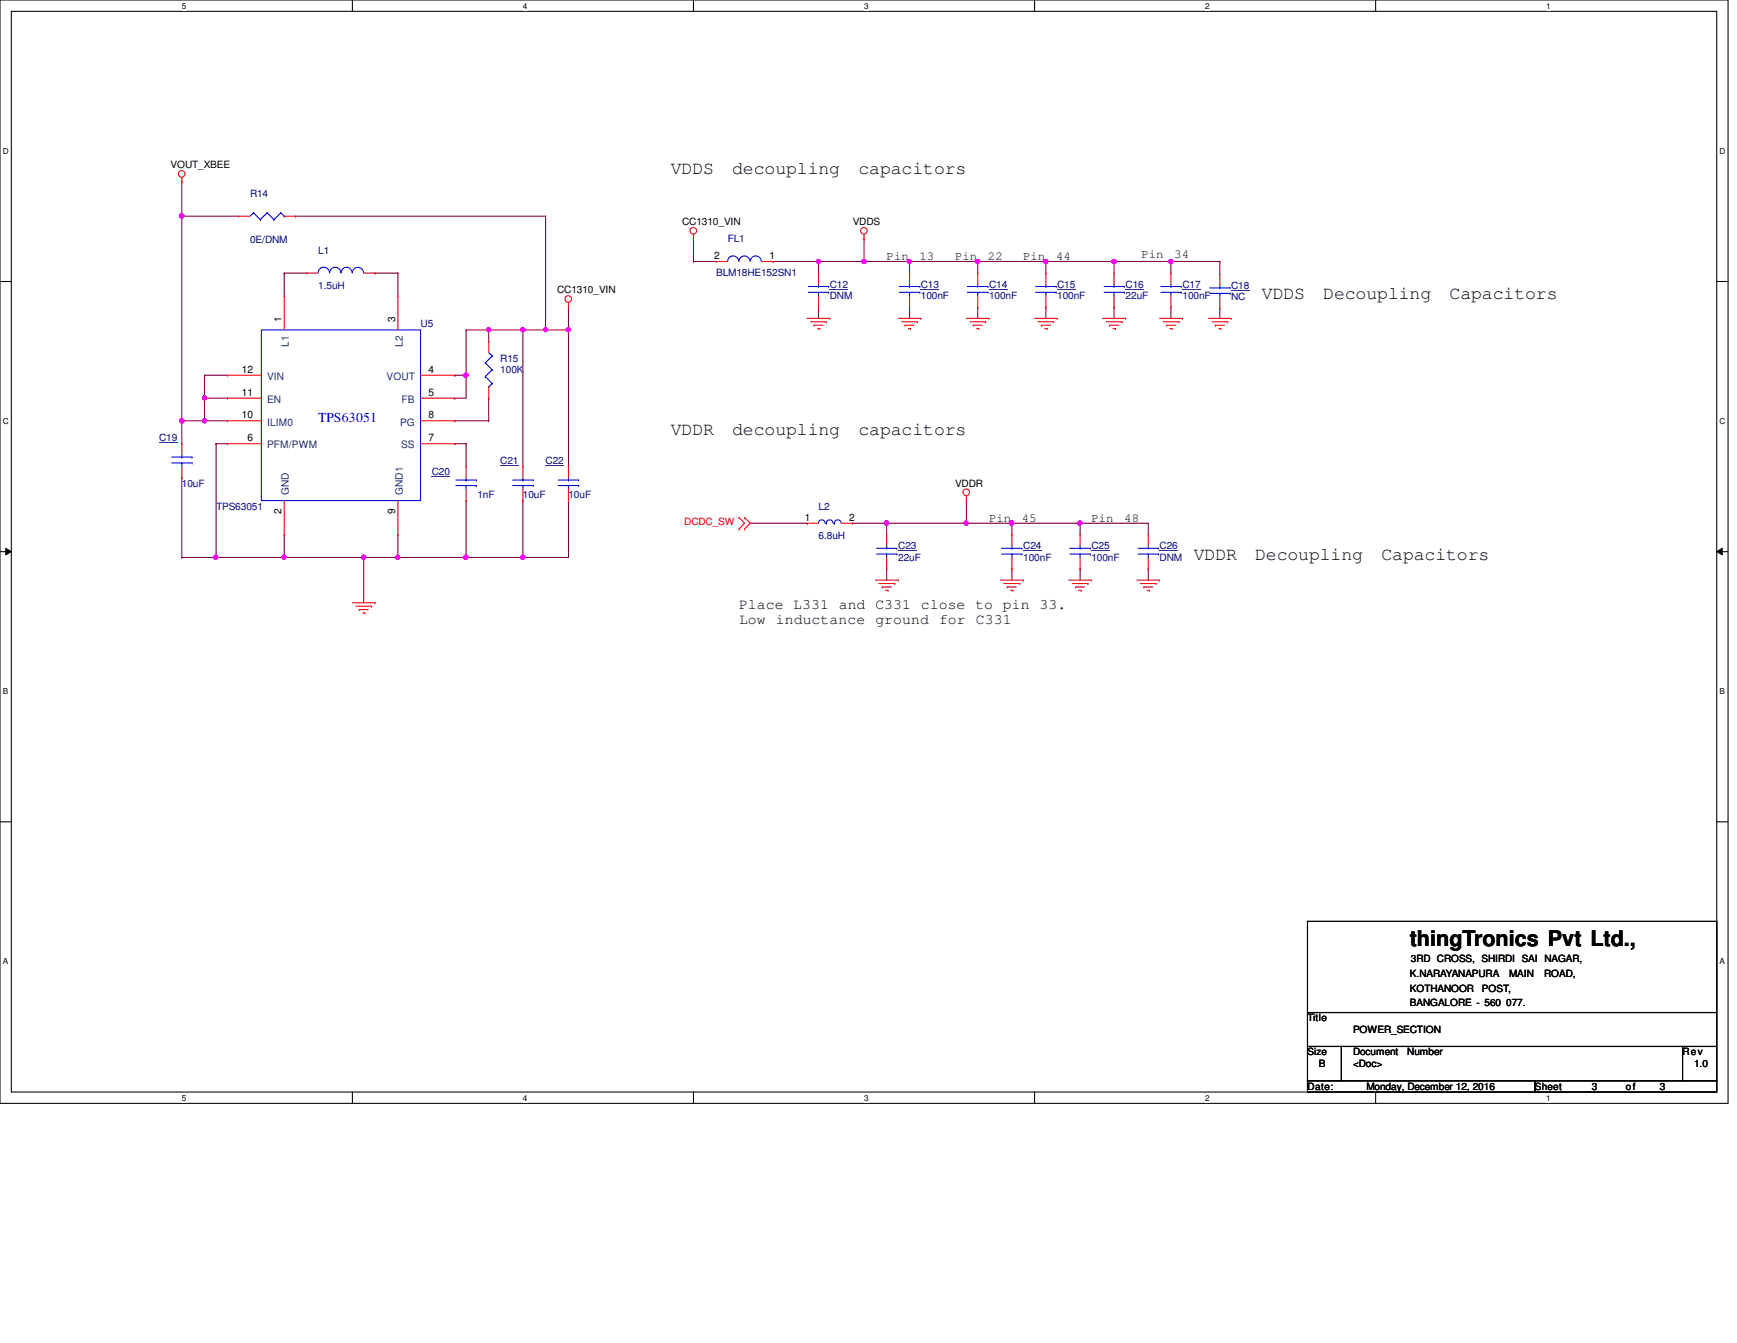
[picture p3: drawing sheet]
<svg xmlns="http://www.w3.org/2000/svg" width="279mm" height="216mm" viewBox="0 0 279 216" stroke-linecap="round" stroke-linejoin="round" font-family="sans-serif">
<path d="M0 0h278v177.4h-278zM1.8 1.8h274.3v173.8h-274.3z" fill="none" stroke="#000" stroke-width=".17"/>
<g fill="#fff">
<path d="M29.3 .2h.7v1.5h-.7z"/>
<path d="M29.3 175.8h.7v1.4h-.7z"/>
</g>
<path d="M56.7 0v1.8M56.7 175.6v1.8" fill="none" stroke="#000" stroke-width=".17"/>
<g fill="#fff">
<path d="M84.1 .2h.7v1.5h-.7z"/>
<path d="M84.1 175.8h.7v1.4h-.7z"/>
</g>
<path d="M111.5 0v1.8M111.5 175.6v1.8" fill="none" stroke="#000" stroke-width=".17"/>
<g fill="#fff">
<path d="M139 .2h.7v1.5h-.7z"/>
<path d="M139 175.8h.7v1.4h-.7z"/>
</g>
<path d="M166.4 0v1.8M166.4 175.6v1.8" fill="none" stroke="#000" stroke-width=".17"/>
<g fill="#fff">
<path d="M193.8 .2h.8v1.5h-.8z"/>
<path d="M193.8 175.8h.8v1.4h-.8z"/>
</g>
<path d="M221.3 0v1.8M221.3 175.6v1.8" fill="none" stroke="#000" stroke-width=".17"/>
<g fill="#fff">
<path d="M248.7 .2h.7v1.5h-.7z"/>
<path d="M248.7 175.8h.7v1.4h-.7z"/>
<path d="M.5 23.5h.9v1.5h-.9z"/>
<path d="M276.6 23.5h.9v1.5h-.9z"/>
<path d="M.5 67h.9v1.5h-.9z"/>
<path d="M276.6 67h.9v1.5h-.9z"/>
</g>
<path d="M0 45.3h1.8M276.1 45.3h1.9" fill="none" stroke="#000" stroke-width=".17"/>
<g fill="#fff">
<path d="M.5 110.4h.8v1.5h-.8z"/>
<path d="M276.6 110.4h.9v1.5h-.9z"/>
</g>
<path d="M0 88.7h1.8M276.1 88.7h1.9" fill="none" stroke="#000" stroke-width=".17"/>
<path d="M.9 88.1l.9 .6-.9 .5zM276.1 88.7l.9-.6v1.1z" fill="#000"/>
<path d="M.9 88.1l.9 .6-.9 .5zM276.1 88.7l.9-.6v1.1z" fill="none" stroke="#000" stroke-width=".16"/>
<g fill="#fff">
<path d="M.5 153.8h.8v1.5h-.8z"/>
<path d="M276.6 153.8h.8v1.5h-.8z"/>
</g>
<path d="M0 132.1h1.8M276.1 132.1h1.9" fill="none" stroke="#000" stroke-width=".17"/>
<path d="M111.5 38.4h.1M111.5 38.4v3.6M111.5 42h.1M111.5 42h3.7M124.3 42h.1M124.3 42h14.7M131.7 42h.1M131.7 49.4h.1M131.7 49.4v1.8" fill="none" stroke="#800040" stroke-width=".17"/>
<circle cx="131.7" cy="42" r=".34" fill="#f0f"/>
<circle cx="131.7" cy="42" r=".34" fill="none" stroke="#f0f" stroke-width=".17"/>
<g fill="none" stroke="#800040" stroke-width=".17">
<path d="M131.7 42h.1M131.7 42v1.9M146.3 49.4h.1M146.3 42h.1M146.3 42h11M146.3 42v1.9M146.3 49.4v1.8M157.3 49.4h.1M157.3 49.4v1.8M168.2 49.4h.1M168.2 42h.1M168.2 42h20.1"/>
<path d="M168.2 42v1.9M168.2 49.4v1.8M179.2 42h.1M179.2 49.4h.1M179.2 42v1.9M179.2 49.4v1.8M188.3 42h.1M188.3 49.4h.1M188.3 42v1.9M188.3 49.4v1.8"/>
</g>
<circle cx="179.2" cy="42" r=".34" fill="#f0f"/>
<circle cx="179.2" cy="42" r=".34" fill="none" stroke="#f0f" stroke-width=".17"/>
<circle cx="168.2" cy="42" r=".34" fill="#f0f"/>
<circle cx="168.2" cy="42" r=".34" fill="none" stroke="#f0f" stroke-width=".17"/>
<path d="M157.3 42h.1M157.3 42v1.9M157.3 42h10.9" fill="none" stroke="#800040" stroke-width=".17"/>
<circle cx="157.2" cy="42" r=".36" fill="#f0f"/>
<circle cx="157.2" cy="42" r=".36" fill="none" stroke="#f0f" stroke-width=".17"/>
<path d="M139 38.4h.1M139 38.4v3.6M139 42h.1M139 42h7.3" fill="none" stroke="#800040" stroke-width=".17"/>
<circle cx="146.3" cy="42" r=".34" fill="#f0f"/>
<circle cx="146.3" cy="42" r=".34" fill="none" stroke="#f0f" stroke-width=".17"/>
<circle cx="139" cy="42" r=".36" fill="#f0f"/>
<circle cx="139" cy="42" r=".36" fill="none" stroke="#f0f" stroke-width=".17"/>
<path d="M188.3 42h.1M188.3 42h7.9M196.2 49.6h.1M196.2 49.6v1.6" fill="none" stroke="#800040" stroke-width=".17"/>
<circle cx="188.3" cy="42" r=".34" fill="#f0f"/>
<circle cx="188.3" cy="42" r=".34" fill="none" stroke="#f0f" stroke-width=".17"/>
<path d="M196.2 42h.1M196.2 42v2.1M162.8 84.1h.1M162.8 84.1v1.8M162.8 84.1h10.9" fill="none" stroke="#800040" stroke-width=".17"/>
<circle cx="162.7" cy="84.1" r=".35" fill="#f0f"/>
<circle cx="162.7" cy="84.1" r=".35" fill="none" stroke="#f0f" stroke-width=".17"/>
<path d="M155.4 80.5h.1M155.4 84.1h.1M155.4 80.5v3.6M155.4 84.1h7.4M173.7 84.1h.1M173.7 84.1v1.8" fill="none" stroke="#800040" stroke-width=".17"/>
<circle cx="155.4" cy="84.1" r=".35" fill="#f0f"/>
<circle cx="155.4" cy="84.1" r=".35" fill="none" stroke="#f0f" stroke-width=".17"/>
<path d="M137.2 84.1h.1M137.2 84.1h5.4M162.8 91.4h.1M162.8 91.4v1.9M173.7 91.4h.1M173.7 91.4v1.9" fill="none" stroke="#800040" stroke-width=".17"/>
<circle cx="142.6" cy="84.1" r=".35" fill="#f0f"/>
<circle cx="142.6" cy="84.1" r=".35" fill="none" stroke="#f0f" stroke-width=".17"/>
<path d="M173.7 84.1h.1M173.7 84.1h11" fill="none" stroke="#800040" stroke-width=".17"/>
<circle cx="173.7" cy="84.1" r=".35" fill="#f0f"/>
<circle cx="173.7" cy="84.1" r=".35" fill="none" stroke="#f0f" stroke-width=".17"/>
<g fill="none" stroke="#800040" stroke-width=".17">
<path d="M45.7 43.9h.1M45.7 43.9v3.6M45.7 43.9h3.7M60.3 43.9h.1M60.3 43.9h3.7M64 43.9h.1M64 43.9v3.6M32.9 60.3h.1M32.9 67.6h.1M32.9 60.3h3.7M32.9 60.3v3.7M32.9 67.6h3.7"/>
<path d="M142.6 84.1h.1M142.6 91.4h.1M142.6 84.1v1.8M142.6 91.4v1.9M142.6 84.1h12.8M184.7 84.1h.1M184.7 91.4h.1M184.7 84.1v1.8M184.7 91.4v1.9"/>
</g>
<circle cx="32.9" cy="67.6" r=".34" fill="#f0f"/>
<circle cx="32.9" cy="67.6" r=".34" fill="none" stroke="#f0f" stroke-width=".17"/>
<path d="M32.9 64h.1M32.9 64h3.7" fill="none" stroke="#800040" stroke-width=".17"/>
<circle cx="32.9" cy="64" r=".34" fill="#f0f"/>
<circle cx="32.9" cy="64" r=".34" fill="none" stroke="#f0f" stroke-width=".17"/>
<g fill="none" stroke="#800040" stroke-width=".17">
<path d="M29.3 67.6h.1M29.3 76.8h.1M29.3 67.6v3.7M29.3 76.8v12.8M32.9 64h.1M32.9 64v3.6h-3.6M34.8 71.3h.1M34.8 71.3h1.8M34.8 71.3v18.3M29.3 89.6h.1M29.3 89.6h29.2M34.8 89.6h.1"/>
<path d="M45.7 85.9h.1M45.7 85.9v3.7M58.5 89.6h.1M64 85.9h.1M64 85.9v3.7"/>
</g>
<circle cx="45.7" cy="89.6" r=".34" fill="#f0f"/>
<circle cx="45.7" cy="89.6" r=".34" fill="none" stroke="#f0f" stroke-width=".17"/>
<circle cx="34.7" cy="89.6" r=".34" fill="#f0f"/>
<circle cx="34.7" cy="89.6" r=".34" fill="none" stroke="#f0f" stroke-width=".17"/>
<path d="M73.2 71.3h.1M73.2 71.3h1.8M75 71.3h.1M75 71.3v3.7M64 89.6h.1M75 80.5h.1M75 80.5v9.1h-11" fill="none" stroke="#800040" stroke-width=".17"/>
<circle cx="75" cy="89.6" r=".36" fill="#f0f"/>
<circle cx="75" cy="89.6" r=".36" fill="none" stroke="#f0f" stroke-width=".17"/>
<circle cx="64" cy="89.6" r=".34" fill="#f0f"/>
<circle cx="64" cy="89.6" r=".34" fill="none" stroke="#f0f" stroke-width=".17"/>
<path d="M75 53h.1M75 53v7.3M75 53h3.6M78.6 53h.1M91.4 53h.1M91.4 53v22M73.2 64h.1M73.2 64h1.8" fill="none" stroke="#800040" stroke-width=".17"/>
<circle cx="91.4" cy="53" r=".34" fill="#f0f"/>
<circle cx="91.4" cy="53" r=".34" fill="none" stroke="#f0f" stroke-width=".17"/>
<path d="M73.2 60.3h.1M73.2 60.3h1.8" fill="none" stroke="#800040" stroke-width=".17"/>
<circle cx="75" cy="60.3" r=".36" fill="#f0f"/>
<circle cx="75" cy="60.3" r=".36" fill="none" stroke="#f0f" stroke-width=".17"/>
<path d="M84.1 53h.1M84.1 53v22M73.2 67.6h.1M73.2 67.6h5.4M75 60.3h.1M75 60.3v3.7" fill="none" stroke="#800040" stroke-width=".17"/>
<circle cx="84.1" cy="53" r=".36" fill="#f0f"/>
<circle cx="84.1" cy="53" r=".36" fill="none" stroke="#f0f" stroke-width=".17"/>
<path d="M84.1 53h.1M84.1 53h3.7M75 89.6h.1M84.1 80.5h.1M84.1 89.6h.1M84.1 80.5v9.1M91.4 80.5h.1M91.4 80.5v9.1h-16.4" fill="none" stroke="#800040" stroke-width=".17"/>
<circle cx="84.1" cy="89.6" r=".36" fill="#f0f"/>
<circle cx="84.1" cy="89.6" r=".36" fill="none" stroke="#f0f" stroke-width=".17"/>
<path d="M29.3 34.8h.1M29.3 34.8v32.8M91.4 49.4h.1M91.4 49.4v3.6" fill="none" stroke="#800040" stroke-width=".17"/>
<circle cx="29.2" cy="67.6" r=".36" fill="#f0f"/>
<circle cx="29.2" cy="67.6" r=".36" fill="none" stroke="#f0f" stroke-width=".17"/>
<circle cx="29.2" cy="34.7" r=".36" fill="#f0f"/>
<circle cx="29.2" cy="34.7" r=".36" fill="none" stroke="#f0f" stroke-width=".17"/>
<path d="M29.3 34.8h.1M29.3 34.8h9.1M87.8 34.8h.1M87.8 34.8v18.2" fill="none" stroke="#800040" stroke-width=".17"/>
<circle cx="87.8" cy="53" r=".34" fill="#f0f"/>
<circle cx="87.8" cy="53" r=".34" fill="none" stroke="#f0f" stroke-width=".17"/>
<path d="M29.3 29.3h.1M29.3 29.3v5.5M78.6 53h.1M78.6 53h5.5M78.6 53v1.9M84.1 53h.1M87.8 53h.1M87.8 53h3.6M120.7 84.1h9.1M129.8 84.1h.1" fill="none" stroke="#800040" stroke-width=".17"/>
<circle cx="78.6" cy="53" r=".34" fill="#f0f"/>
<circle cx="78.6" cy="53" r=".34" fill="none" stroke="#f0f" stroke-width=".17"/>
<path d="M47.5 34.8h40.3M87.8 34.8h.1M78.6 67.6h.1M78.6 64v3.6M58.5 89.6h.1M58.5 89.6v7.3" fill="none" stroke="#800040" stroke-width=".17"/>
<circle cx="58.5" cy="89.6" r=".34" fill="#f0f"/>
<circle cx="58.5" cy="89.6" r=".34" fill="none" stroke="#f0f" stroke-width=".17"/>
<path d="M58.5 89.6h.1M58.5 89.6h5.5" fill="none" stroke="#800040" stroke-width=".17"/>
<g fill="none" stroke="#f00" stroke-width=".17">
<path d="M29.3 29.3h.1M29.3 28.5v.8M38.4 34.8h.1M38.4 34.8h1.8M45.7 34.8h1.8M47.5 34.8h.1M111.5 38.4h.1M111.5 37.7v.7M139 38.4h.1M139 37.7v.7M45.7 47.5h.1M45.7 47.5v5.5"/>
<path d="M49.4 43.9h.1M49.4 43.9h1.8M58.5 43.9h1.8M60.3 43.9h.1M64 47.5h.1M64 47.5v5.5M78.6 54.9h.1M78.6 54.9v1.8M91.4 49.4h.1M91.4 48.6v.8M115.2 42h.1M115.2 42h1.9"/>
<path d="M122.5 42h1.8M124.3 42h.1M129.8 51.2h3.7M130.4 51.7h2.5M130.9 52.3h.1M130.9 52.3h1.5M131.5 52.8h.4M131.7 43.9h.1M131.7 49.4h.1M131.7 43.9v1.8M131.7 47.5v1.9M131.9 52.8h.1"/>
<path d="M132.9 51.7h.1M133.5 51.2h.1M144.5 51.2h3.6M145 51.7h2.6M145.6 52.3h.1M145.6 52.3h1.4M146.1 52.8h.4M146.3 43.9h.1M146.3 49.4h.1M146.3 43.9v1.8M146.3 47.5v1.9M146.5 52.8h.1"/>
<path d="M147.6 51.7h.1M148.1 51.2h.1M155.4 51.2h3.7M156 51.7h2.5M156.5 52.3h.1M156.5 52.3h1.5M157.1 52.8h.3M157.3 43.9h.1M157.3 49.4h.1M157.3 43.9v1.8M157.3 47.5v1.9M157.4 52.8h.1"/>
<path d="M158.5 51.7h.1M159.1 51.2h.1M166.4 51.2h3.7M167 51.7h2.5M167.5 52.3h.1M167.5 52.3h1.5M168.1 52.8h.3M168.2 43.9h.1M168.2 49.4h.1M168.2 43.9v1.8M168.2 47.5v1.9M168.4 52.8h.1"/>
<path d="M169.5 51.7h.1M170.1 51.2h.1M177.4 51.2h3.7M177.9 51.7h2.6M178.5 52.3h.1M178.5 52.3h1.5M179 52.8h.4M179.2 43.9h.1M179.2 49.4h.1M179.2 43.9v1.8M179.2 47.5v1.9M179.4 52.8h.1"/>
<path d="M180.5 51.7h.1M181.1 51.2h.1M186.5 51.2h3.7M187.1 51.7h2.6M187.6 52.3h.1M187.6 52.3h1.5M188.2 52.8h.4M188.3 43.9h.1M188.3 49.4h.1M188.3 43.9v1.8M188.3 47.5v1.9M188.6 52.8h.1"/>
<path d="M189.7 51.7h.1M190.2 51.2h.1M194.4 51.2h3.6M194.9 51.7h2.6M195.5 52.3h.1M195.5 52.3h1.4M196 52.8h.4M196.2 44.1h.1M196.2 49.6h.1M196.2 44.1v1.8M196.2 47.7v1.9M196.4 52.8h.1"/>
<path d="M197.5 51.7h.1M198 51.2h.1M29.3 71.3h.1M29.3 76.8h.1M29.3 71.3v1.9M29.3 75v1.8M36.6 71.3h.1M36.6 67.6h.1M36.6 64h.1M36.6 60.3h.1M36.6 60.3h5.4M36.6 64h5.4"/>
<path d="M36.6 71.3h5.4M36.6 67.6h5.4M67.6 60.3h5.6M67.6 64h5.6M67.6 71.3h5.6M67.6 67.6h5.6M73.2 60.3h.1M73.2 64h.1M73.2 71.3h.1M73.2 67.6h.1M75 75h.1M75 75v1.8"/>
<path d="M75 78.6v1.9M78.6 64h.1M78.6 62.2v1.8M84.1 75h.1M84.1 75v1.8M84.1 78.6v1.9M91.4 75h.1M91.4 75v1.8M91.4 78.6v1.9M155.4 79.7v.8M45.7 85.9h.1M45.7 80.5v5.4"/>
<path d="M56.7 96.9h3.6M57.2 97.5h2.6M57.8 98h.1M57.8 98h1.4M58.3 98.6h.4M58.7 98.6h.1M59.8 97.5h.1M60.3 96.9h.1M64 85.9h.1M64 80.5v5.4M75 80.5h.1M84.1 80.5h.1"/>
<path d="M91.4 80.5h.1M118.9 83.2h.1M118.9 85h.1M118.9 83.2l.9 .9-.9 .9M119.8 85h.1M119.8 83.2h.1M119.8 83.2l.9 .9-.9 .9M129.8 84.1h.1M129.8 84.1h1.9M135.3 84.1h1.9M137.2 84.1h.1M140.8 93.3h3.7"/>
<path d="M141.4 93.8h2.5M141.9 94.4h.1M141.9 94.4h1.5M142.5 94.9h.3M142.6 85.9h.1M142.6 91.4h.1M142.6 85.9v1.9M142.6 89.6v1.8M142.8 94.9h.1M143.9 93.8h.1M144.5 93.3h.1M155.4 80.5h.1"/>
<path d="M160.9 93.3h3.7M161.5 93.8h2.5M162 94.4h.1M162 94.4h1.5M162.6 94.9h.3M162.8 85.9h.1M162.8 91.4h.1M162.8 85.9v1.9M162.8 89.6v1.8M162.9 94.9h.1M164 93.8h.1M164.6 93.3h.1"/>
<path d="M171.9 93.3h3.7M172.5 93.8h2.5M173 94.4h.1M173 94.4h1.5M173.5 94.9h.4M173.7 85.9h.1M173.7 91.4h.1M173.7 85.9v1.9M173.7 89.6v1.8M173.9 94.9h.1M175 93.8h.1M175.6 93.3h.1"/>
<path d="M182.9 93.3h3.6M183.4 93.8h2.6M184 94.4h.1M184 94.4h1.4M184.5 94.9h.4M184.7 85.9h.1M184.7 91.4h.1M184.7 85.9v1.9M184.7 89.6v1.8M184.9 94.9h.1M186 93.8h.1M186.5 93.3h.1"/>
<circle cx="29.2" cy="28" r=".54"/>
<circle cx="111.5" cy="37.1" r=".54"/>
<circle cx="139" cy="37.1" r=".54"/>
<circle cx="91.4" cy="48.1" r=".54"/>
<circle cx="155.4" cy="79.1" r=".54"/>
</g>
<path d="M210.3 148.1h65.8v14.7h-65.8zM210.3 162.8h65.8v5.4h-65.8zM210.3 168.2h5.5v5.5h-5.5zM210.3 173.7h36.6v1.9h-36.6zM215.8 168.2h54.8v5.5h-54.8zM246.9 173.7h29.2v1.9h-29.2zM270.6 168.2h5.5v5.5h-5.5z" fill="none" stroke="#000" stroke-width=".17"/>
<g fill="none" stroke="#00f" stroke-width=".17">
<path d="M40.8 34.2h.1M40.8 34.2l-.6 .6M40.8 34.2l1.1 1.1M41.9 35.3h.1M43 34.2h.1M43 34.2l-1.1 1.1M43 34.2l1.1 1.1M44.1 35.3h.1M45.2 34.2h.1M45.2 34.2l-1.1 1.1M45.2 34.2l.5 .6M45.7 34.8h.1"/>
<path d="M42 53h25.6v27.5h-25.6zM51.2 43.9a.91 .91 0 0 1 .9-.9 .91 .91 0 0 1 .9 .9M53 43.9a.89 .89 0 0 1 .9-.9 .89 .89 0 0 1 .9 .9M54.9 43.9a.89 .89 0 0 1 .9-.9 .89 .89 0 0 1 .8 .9M56.7 43.9a.89 .89 0 0 1 .9-.9 .89 .89 0 0 1 .9 .9M78.1 58.3h.1M78.1 58.3l1.1 1.1M78.6 56.7l.6 .5M79.2 57.2h.1M79.2 59.4h.1M79.2 57.2l-1.1 1.1M79.2 59.4l-1.1 1.1"/>
<path d="M117.1 42a.89 .89 0 0 1 .8-.9 .89 .89 0 0 1 .9 .9M118.9 42a.89 .89 0 0 1 .9-.9 .89 .89 0 0 1 .8 .9M120.7 42a.89 .89 0 0 1 .9-.9 .89 .89 0 0 1 .9 .9M130 47h3.3M130 46.1h3.3M131.7 46.1h.1M131.7 47h.1M131.7 45.7v.4M131.7 47v.5M133.3 47h.1M133.3 46.1h.1M144.7 47h3.3"/>
<path d="M144.7 46.1h3.3M146.3 46.1h.1M146.3 47h.1M146.3 45.7v.4M146.3 47v.5M148 47h.1M148 46.1h.1M155.6 47h3.3M155.6 46.1h3.3M157.3 46.1h.1M157.3 47h.1M157.3 45.7v.4"/>
<path d="M157.3 47v.5M158.9 47h.1M158.9 46.1h.1M166.6 47h3.3M166.6 46.1h3.3M168.2 46.1h.1M168.2 47h.1M168.2 45.7v.4M168.2 47v.5M169.9 47h.1M169.9 46.1h.1M177.6 47h3.2"/>
<path d="M177.6 46.1h3.2M179.2 46.1h.1M179.2 47h.1M179.2 45.7v.4M179.2 47v.5M180.8 47h.1M180.8 46.1h.1M186.7 47h3.3M186.7 46.1h3.3M188.3 46.1h.1M188.3 47h.1M188.3 45.7v.4"/>
<path d="M188.3 47v.5M190 47h.1M190 46.1h.1M194.6 47.2h3.3M194.6 46.3h3.3M196.2 46.3h.1M196.2 47.2h.1M196.2 45.9v.4M196.2 47.2v.5M197.9 47.2h.1M197.9 46.3h.1M27.6 74.4h3.3"/>
<path d="M27.6 73.5h3.3M29.3 73.5h.1M29.3 74.4h.1M29.3 73.2v.3M29.3 74.4v.6M30.9 74.4h.1M30.9 73.5h.1M73.3 78.1h3.3M73.3 77.2h3.3M75 77.2h.1M75 78.1h.1M75 76.8v.4"/>
<path d="M75 78.1v.5M76.6 78.1h.1M76.6 77.2h.1M78.1 60.5h.1M78.1 60.5l1.1 1.1M78.6 62.2h.1M79.2 61.6h.1M79.2 61.6l-.6 .6M82.5 78.1h3.3M82.5 77.2h3.3M84.1 77.2h.1M84.1 78.1h.1"/>
<path d="M84.1 76.8v.4M84.1 78.1v.5M85.8 78.1h.1M85.8 77.2h.1M89.8 78.1h3.3M89.8 77.2h3.3M91.4 77.2h.1M91.4 78.1h.1M91.4 76.8v.4M91.4 78.1v.5M93.1 78.1h.1M93.1 77.2h.1"/>
<path d="M131.7 84.1a.53 .53 0 0 1 .5-.5 .53 .53 0 0 1 .5 .5M132.8 84.1h.1M132.9 84.1a.53 .53 0 0 1 .6-.5 .53 .53 0 0 1 .5 .5M132.9 84.1h.1M134 84.1h.2M134.2 84.1a.53 .53 0 0 1 .6-.5 .53 .53 0 0 1 .5 .5M134.2 84.1h.1M141 89.1h3.3M141 88.1h3.3M142.6 88.1h.1M142.6 89.1h.1M142.6 87.8v.3"/>
<path d="M142.6 89.1v.5M144.3 89.1h.1M144.3 88.1h.1M161.1 89.1h3.3M161.1 88.1h3.3M162.8 88.1h.1M162.8 89.1h.1M162.8 87.8v.3M162.8 89.1v.5M164.4 89.1h.1M164.4 88.1h.1M172.1 89.1h3.3"/>
<path d="M172.1 88.1h3.3M173.7 88.1h.1M173.7 89.1h.1M173.7 87.8v.3M173.7 89.1v.5M175.4 89.1h.1M175.4 88.1h.1M183 89.1h3.4M183 88.1h3.4M184.7 88.1h.1M184.7 89.1h.1M184.7 87.8v.3"/>
<path d="M184.7 89.1v.5M186.4 89.1h.1M186.4 88.1h.1"/>
</g>
<g fill="none" stroke="#000080" stroke-width=".16">
<path d="M133.5 46.5h2.9M148.1 46.5h2.9M159.1 46.5h2.9M170.1 46.5h2.9M181.1 46.5h2.9M190.2 46.5h2.9M198 46.7h3M25.6 71.1h2.9M69.5 76.6h2.9M80.5 74.8h2.9M87.8 74.8h2.9M144.5 88.5h2.9"/>
<path d="M164.6 88.5h2.9M175.6 88.5h2.9M186.5 88.5h2.9"/>
</g>
<circle cx="131.7" cy="42" r=".34" fill="#f0f"/>
<circle cx="131.7" cy="42" r=".34" fill="none" stroke="#f0f" stroke-width=".17"/>
<circle cx="179.2" cy="42" r=".34" fill="#f0f"/>
<circle cx="179.2" cy="42" r=".34" fill="none" stroke="#f0f" stroke-width=".17"/>
<circle cx="168.2" cy="42" r=".34" fill="#f0f"/>
<circle cx="168.2" cy="42" r=".34" fill="none" stroke="#f0f" stroke-width=".17"/>
<circle cx="157.2" cy="42" r=".36" fill="#f0f"/>
<circle cx="157.2" cy="42" r=".36" fill="none" stroke="#f0f" stroke-width=".17"/>
<circle cx="146.3" cy="42" r=".34" fill="#f0f"/>
<circle cx="146.3" cy="42" r=".34" fill="none" stroke="#f0f" stroke-width=".17"/>
<circle cx="139" cy="42" r=".36" fill="#f0f"/>
<circle cx="139" cy="42" r=".36" fill="none" stroke="#f0f" stroke-width=".17"/>
<circle cx="188.3" cy="42" r=".34" fill="#f0f"/>
<circle cx="188.3" cy="42" r=".34" fill="none" stroke="#f0f" stroke-width=".17"/>
<circle cx="162.7" cy="84.1" r=".35" fill="#f0f"/>
<circle cx="162.7" cy="84.1" r=".35" fill="none" stroke="#f0f" stroke-width=".17"/>
<circle cx="155.4" cy="84.1" r=".35" fill="#f0f"/>
<circle cx="155.4" cy="84.1" r=".35" fill="none" stroke="#f0f" stroke-width=".17"/>
<circle cx="142.6" cy="84.1" r=".35" fill="#f0f"/>
<circle cx="142.6" cy="84.1" r=".35" fill="none" stroke="#f0f" stroke-width=".17"/>
<circle cx="173.7" cy="84.1" r=".35" fill="#f0f"/>
<circle cx="173.7" cy="84.1" r=".35" fill="none" stroke="#f0f" stroke-width=".17"/>
<circle cx="32.9" cy="67.6" r=".34" fill="#f0f"/>
<circle cx="32.9" cy="67.6" r=".34" fill="none" stroke="#f0f" stroke-width=".17"/>
<circle cx="32.9" cy="64" r=".34" fill="#f0f"/>
<circle cx="32.9" cy="64" r=".34" fill="none" stroke="#f0f" stroke-width=".17"/>
<circle cx="45.7" cy="89.6" r=".34" fill="#f0f"/>
<circle cx="45.7" cy="89.6" r=".34" fill="none" stroke="#f0f" stroke-width=".17"/>
<circle cx="34.7" cy="89.6" r=".34" fill="#f0f"/>
<circle cx="34.7" cy="89.6" r=".34" fill="none" stroke="#f0f" stroke-width=".17"/>
<circle cx="75" cy="89.6" r=".36" fill="#f0f"/>
<circle cx="75" cy="89.6" r=".36" fill="none" stroke="#f0f" stroke-width=".17"/>
<circle cx="64" cy="89.6" r=".34" fill="#f0f"/>
<circle cx="64" cy="89.6" r=".34" fill="none" stroke="#f0f" stroke-width=".17"/>
<circle cx="91.4" cy="53" r=".34" fill="#f0f"/>
<circle cx="91.4" cy="53" r=".34" fill="none" stroke="#f0f" stroke-width=".17"/>
<circle cx="75" cy="60.3" r=".36" fill="#f0f"/>
<circle cx="75" cy="60.3" r=".36" fill="none" stroke="#f0f" stroke-width=".17"/>
<circle cx="84.1" cy="53" r=".36" fill="#f0f"/>
<circle cx="84.1" cy="53" r=".36" fill="none" stroke="#f0f" stroke-width=".17"/>
<circle cx="84.1" cy="89.6" r=".36" fill="#f0f"/>
<circle cx="84.1" cy="89.6" r=".36" fill="none" stroke="#f0f" stroke-width=".17"/>
<circle cx="29.2" cy="67.6" r=".36" fill="#f0f"/>
<circle cx="29.2" cy="67.6" r=".36" fill="none" stroke="#f0f" stroke-width=".17"/>
<circle cx="29.2" cy="34.7" r=".36" fill="#f0f"/>
<circle cx="29.2" cy="34.7" r=".36" fill="none" stroke="#f0f" stroke-width=".17"/>
<circle cx="87.8" cy="53" r=".34" fill="#f0f"/>
<circle cx="87.8" cy="53" r=".34" fill="none" stroke="#f0f" stroke-width=".17"/>
<circle cx="78.6" cy="53" r=".34" fill="#f0f"/>
<circle cx="78.6" cy="53" r=".34" fill="none" stroke="#f0f" stroke-width=".17"/>
<circle cx="58.5" cy="89.6" r=".34" fill="#f0f"/>
<circle cx="58.5" cy="89.6" r=".34" fill="none" stroke="#f0f" stroke-width=".17"/>
<text font-size="3.5" x="226.8" y="152.1">thingTronics Pvt Ltd.,</text>
<g font-size="2.9">
<text x="107.9" y="27.9">VDDS</text>
<text x="117.8" y="27.9">decoupling</text>
<text x="138.1" y="27.9">capacitors</text>
<text x="203" y="48">VDDS</text>
<text x="212.9" y="48">Decoupling</text>
<text x="233.2" y="48">Capacitors</text>
<text x="107.9" y="70">VDDR</text>
<text x="117.8" y="70">decoupling</text>
<text x="138.1" y="70">capacitors</text>
<text x="192" y="90.1">VDDR</text>
<text x="201.9" y="90.1">Decoupling</text>
<text x="222.2" y="90.1">Capacitors</text>
</g>
<g font-size="2.4">
<text x="118.9" y="97.9">Place L331 and C331 close to pin 33.</text>
<text x="118.9" y="100.3">Low inductance ground for C331</text>
</g>
<text font-size="2.2" fill="#00f" x="51.2" y="67.8">TPS63051</text>
<g font-size="2">
<text x="142.6" y="41.8">Pin</text>
<text x="147.9" y="41.8">13</text>
<text x="153.6" y="41.8">Pin</text>
<text x="158.9" y="41.8">22</text>
<text x="164.6" y="41.8">Pin</text>
<text x="169.9" y="41.8">44</text>
<text x="183.6" y="41.4">Pin</text>
<text x="188.9" y="41.4">34</text>
<text x="159.1" y="83.9">Pin</text>
<text x="164.4" y="83.9">45</text>
<text x="175.6" y="83.9">Pin</text>
<text x="180.8" y="83.9">48</text>
</g>
<g font-size="1.7">
<text x="114.9" y="41.6">2</text>
<text x="123.8" y="41.6">1</text>
<text x="45.3" y="51.8" transform="rotate(-90 45.3 51.8)">1</text>
<text x="63.6" y="51.8" transform="rotate(-90 63.6 51.8)">3</text>
<text x="38.9" y="59.9">12</text>
<text x="68.9" y="59.9">4</text>
<text x="38.9" y="63.6">11</text>
<text x="68.9" y="63.6">5</text>
<text x="38.9" y="67.2">10</text>
<text x="39.8" y="70.9">6</text>
<text x="68.9" y="70.9">7</text>
<text x="68.9" y="67.2">8</text>
<text x="45.3" y="82.6" transform="rotate(-90 45.3 82.6)">2</text>
<text x="63.6" y="82.6" transform="rotate(-90 63.6 82.6)">9</text>
<text x="129.5" y="83.7">1</text>
<text x="136.6" y="83.7">2</text>
</g>
<g font-size="1.7" fill="#004080">
<text x="46.5" y="55.8" transform="rotate(-90 46.5 55.8)">L1</text>
<text x="64.8" y="55.8" transform="rotate(-90 64.8 55.8)">L2</text>
<text x="43" y="64.8">EN</text>
<text x="43" y="61.1">VIN</text>
<text x="62.2" y="61.1">VOUT</text>
<text x="64.6" y="64.8">FB</text>
<text x="43" y="68.4">ILIM0</text>
<text x="64.3" y="68.4">PG</text>
<text x="43" y="72.1">PFM/PWM</text>
<text x="64.5" y="72.1">SS</text>
<text x="46.5" y="79.5" transform="rotate(-90 46.5 79.5)">GND</text>
<text x="64.8" y="79.5" transform="rotate(-90 64.8 79.5)">GND1</text>
</g>
<g font-size="1.6">
<text x="27.4" y="27.1">VOUT_XBEE</text>
<text x="109.7" y="36.2">CC1310_VIN</text>
<text x="137.2" y="36.2">VDDS</text>
<text x="89.6" y="47.2">CC1310_VIN</text>
<text x="153.6" y="78.2">VDDR</text>
<text x="226.9" y="154.7">3RD CROSS, SHIRDI SAI NAGAR,</text>
<text x="226.8" y="157.1">K.NARAYANAPURA</text>
<text x="226.8" y="159.4">KOTHANOOR</text>
<text x="226.8" y="161.8">BANGALORE - 560 077.</text>
<text x="238.4" y="159.4">POST,</text>
<text x="242.7" y="157.1">MAIN</text>
<text x="248.4" y="157.1">ROAD,</text>
<text x="210.3" y="164.2">Title</text>
<text x="217.6" y="166">POWER_SECTION</text>
<text x="210.3" y="169.7">Size</text>
<text x="212.1" y="171.5">B</text>
<text x="217.6" y="169.7">Document</text>
<text x="217.6" y="171.5">&lt;Doc&gt;</text>
<text x="226.4" y="169.7">Number</text>
<text x="270.6" y="169.7">Rev</text>
<text x="272.5" y="171.5">1.0</text>
<text x="210.3" y="175.2">Date:</text>
<text x="219.8" y="175.2">Monday, December 12, 2016</text>
<text x="246.9" y="175.2">Sheet</text>
<text x="256" y="175.2">3</text>
<text x="261.5" y="175.2">of</text>
<text x="267" y="175.2">3</text>
</g>
<g font-size="1.6" fill="#000080">
<text x="40.2" y="31.6">R14</text>
<text x="40.2" y="39.1">0E/DNM</text>
<text x="51.2" y="40.8">L1</text>
<text x="117.1" y="38.9">FL1</text>
<text x="51.2" y="46.4">1.5uH</text>
<text x="115.2" y="44.4">BLM18HE152SN1</text>
<text x="133.5" y="46.2">C12</text>
<text x="148.1" y="46.2">C13</text>
<text x="159.1" y="46.2">C14</text>
<text x="170.1" y="46.2">C15</text>
<text x="181.1" y="46.2">C16</text>
<text x="190.2" y="46.2">C17</text>
<text x="198" y="46.4">C18</text>
<text x="67.6" y="52.6">U5</text>
<text x="133.5" y="48">DNM</text>
<text x="148.1" y="48">100nF</text>
<text x="159.1" y="48">100nF</text>
<text x="170.1" y="48">100nF</text>
<text x="181.1" y="48">22uF</text>
<text x="190.2" y="48">100nF</text>
<text x="198" y="48.3">NC</text>
<text x="80.5" y="58.1">R15</text>
<text x="80.5" y="59.9">100K</text>
<text x="25.6" y="70.9">C19</text>
<text x="69.5" y="76.4">C20</text>
<text x="80.5" y="74.6">C21</text>
<text x="87.8" y="74.6">C22</text>
<text x="29.3" y="78.2">10uF</text>
<text x="34.8" y="81.9">TPS63051</text>
<text x="76.8" y="80.1">1nF</text>
<text x="84.1" y="80.1">10uF</text>
<text x="91.4" y="80.1">10uF</text>
<text x="131.7" y="81.9">L2</text>
<text x="131.7" y="86.7">6.8uH</text>
<text x="144.5" y="88.3">C23</text>
<text x="164.6" y="88.3">C24</text>
<text x="175.6" y="88.3">C25</text>
<text x="186.5" y="88.3">C26</text>
<text x="144.5" y="90.1">22uF</text>
<text x="164.6" y="90.1">100nF</text>
<text x="175.6" y="90.1">100nF</text>
<text x="186.5" y="90.1">DNM</text>
</g>
<text font-size="1.6" fill="#f00" x="110.1" y="84.5">DCDC_SW</text>
<g font-size="1.3">
<text x="29.3" y="1.4">5</text>
<text x="84.1" y="1.4">4</text>
<text x="139" y="1.4">3</text>
<text x="193.8" y="1.4">2</text>
<text x="248.7" y="1.4">1</text>
<text x=".5" y="24.7">D</text>
<text x="276.6" y="24.7">D</text>
<text x=".5" y="68.2">C</text>
<text x="276.6" y="68.2">C</text>
<text x=".5" y="111.6">B</text>
<text x="276.6" y="111.6">B</text>
<text x=".5" y="155">A</text>
<text x="276.6" y="155">A</text>
<text x="29.3" y="177">5</text>
<text x="84.1" y="177">4</text>
<text x="139" y="177">3</text>
<text x="193.8" y="177">2</text>
<text x="248.7" y="177">1</text>
</g>
</svg>
